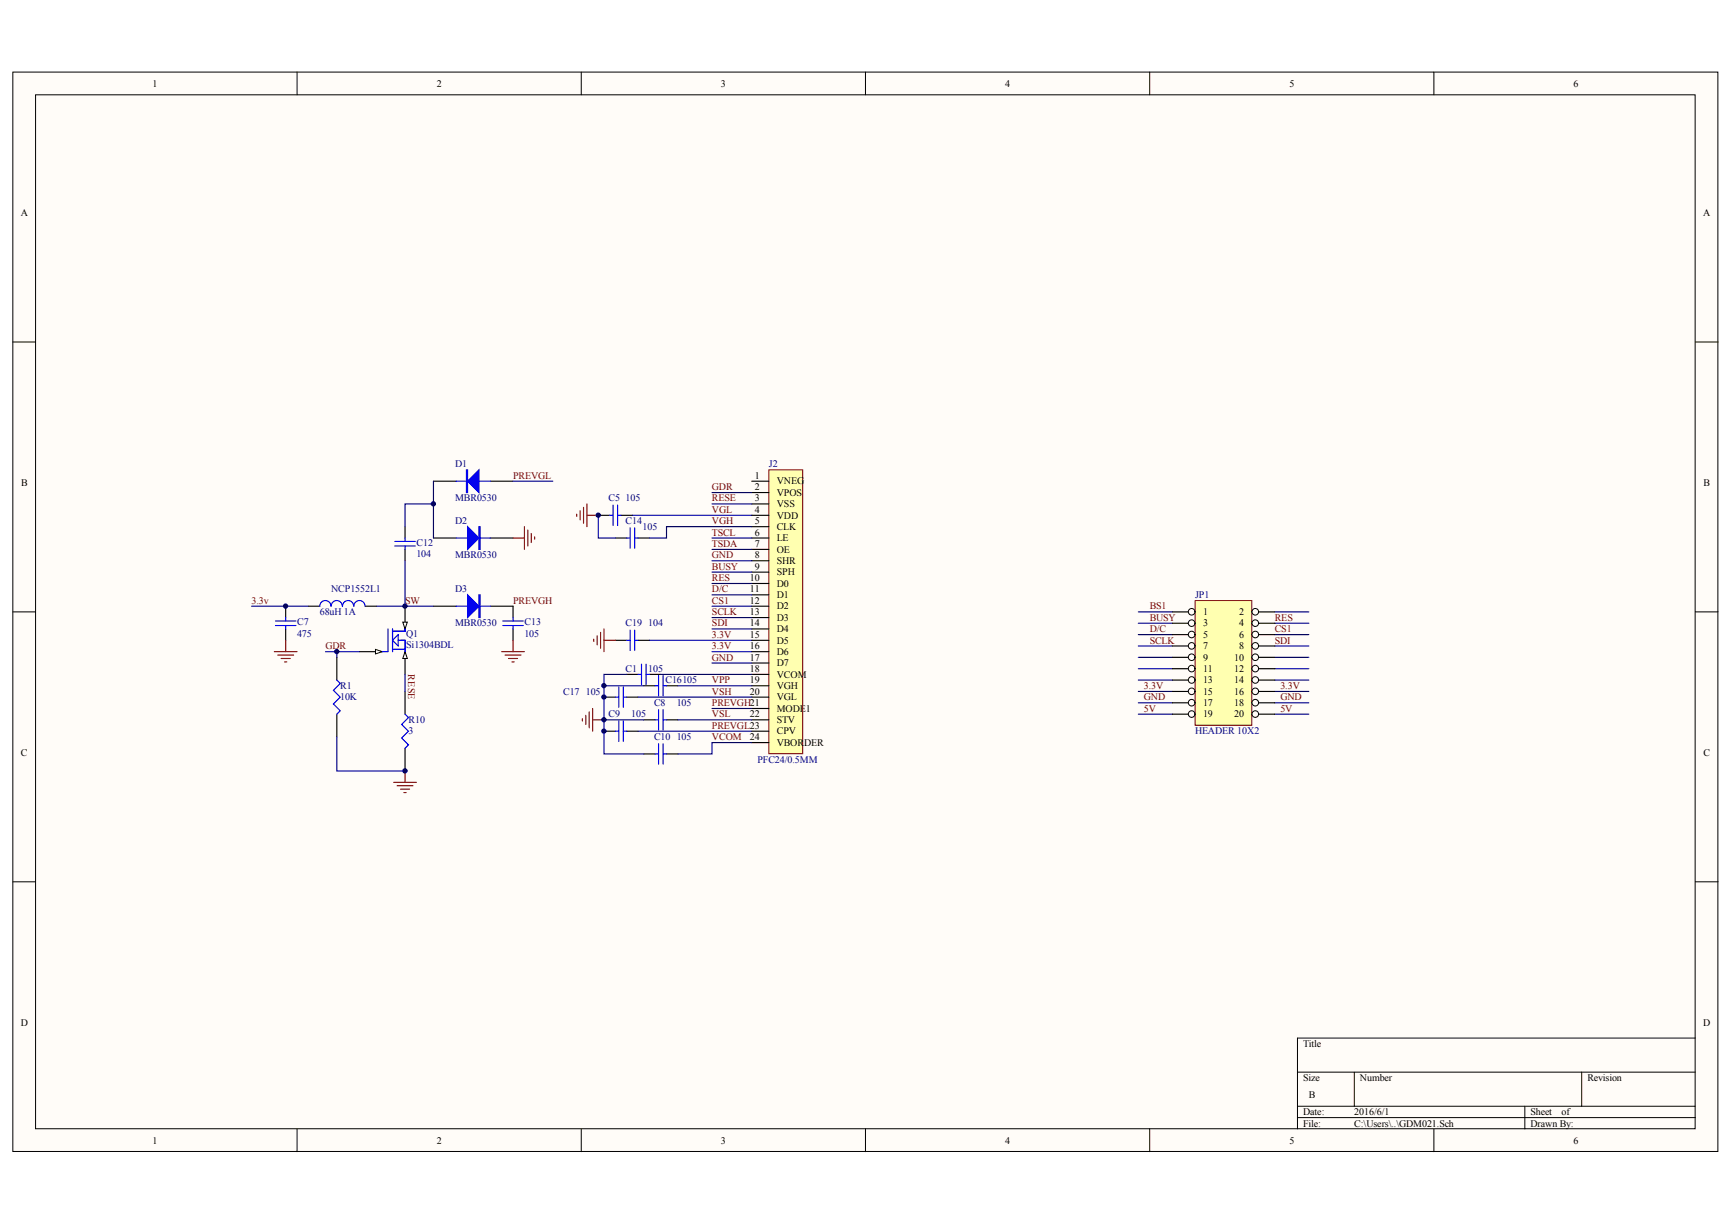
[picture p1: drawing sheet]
<svg xmlns="http://www.w3.org/2000/svg" width="297mm" height="210mm" viewBox="0 0 297 210" stroke-linecap="round" stroke-linejoin="round" font-family="sans-serif">
<g fill="#fffcf8" stroke="#000" stroke-width=".17">
<path d="M2.2 12.3h291.9v184.8h-291.9z"/>
<path d="M6.1 16.2h284.1v177.1h-284.1z"/>
</g>
<g fill="none" stroke="#000" stroke-width=".17">
<path d="M50.9 12.3v3.9M99.5 12.3v3.9M148.2 12.3v3.9M196.8 12.3v3.9M245.5 12.3v3.9M2.2 58.6h3.9M290.3 58.6h3.8M2.2 104.8h3.9M290.3 104.8h3.8M2.2 151h3.9M290.3 151h3.8M290.3 177.7h-68.2v15.6"/>
<path d="M50.9 193.3v3.9M99.5 193.3v3.9M148.2 193.3v3.9M196.8 193.3v3.9M222.1 183.6h68.2M222.1 189.4h68.2M222.1 191.3h68.2M231.9 183.6v5.8M245.5 193.3v3.9M261.1 189.4v3.9M270.8 183.6v5.8"/>
</g>
<g fill="none" stroke="#000" stroke-width=".19">
<path d="M69.3 90.2v1.9M69.3 94.1v1.9M102.4 88.2h2M105.4 92.1h1.9M106.3 88.2h2M109.2 92.1h2M48.9 103.8v1.9M48.9 107.7v1.9M87.8 103.8v1.9M87.8 107.7v1.9M103.4 119.4h2M105.4 109.6h1.9"/>
<path d="M107.3 119.4h1.9M109.2 109.6h2M110.2 117.4h2M114.1 117.4h2M103.4 125.2h2M107.3 125.2h1.9M110.2 123.2h2M110.2 129.1h2M114.1 123.2h2M114.1 129.1h2"/>
</g>
<g fill="none" stroke="#00f" stroke-width=".19">
<path d="M67.6 92.7h3.5M67.6 93.5h3.5M69.3 92.1v.6M69.3 93.5v.6M104.4 88.2h.6M105 86.5v3.5M105.7 88.2h.6M105.7 86.5v3.5M107.3 92.1h.6M107.9 90.4v3.5M108.7 92.1h.5M108.7 90.4v3.5"/>
<path d="M47.2 106.3h3.5M47.2 107.1h3.5M48.9 105.7v.6M48.9 107.1v.6M86.1 106.3h3.5M86.1 107.1h3.5M87.8 105.7v.6M87.8 107.1v.6M105.4 119.4h.5M105.9 117.6v3.5M106.7 119.4h.6M106.7 117.6v3.5"/>
<path d="M107.3 109.6h.6M107.9 107.9v3.5M108.7 107.9v3.5M108.7 109.6h.5M112.2 117.4h.5M112.7 115.7v3.5M113.5 117.4h.6M113.5 115.7v3.5M105.4 125.2h.5M105.9 123.4v3.5M106.7 123.4v3.5M106.7 125.2h.6"/>
<path d="M112.2 123.2h.5M112.2 129.1h.5M112.7 121.5v3.5M112.7 127.3v3.5M113.5 121.5v3.5M113.5 127.3v3.5M113.5 123.2h.6M113.5 129.1h.6"/>
</g>
<path d="M98.7 88v.4M99.3 87.4v1.6M99.9 86.9v2.7M100.5 86.3v3.9M100.5 88.2h1.9" fill="none" stroke="#800000" stroke-width=".19"/>
<path d="M131.6 80.4h5.8v48.6h-5.8z" fill="#ffffb0" stroke="#800000" stroke-width=".17"/>
<g fill="none" stroke="#000" stroke-width=".19">
<path d="M128.7 82.4h2.9M128.7 84.3h2.9M128.7 86.3h2.9M128.7 88.2h2.9M128.7 90.2h2.9M128.7 92.1h2.9M128.7 94.1h2.9M128.7 96h2.9M128.7 98h2.9M128.7 99.9h2.9M61.6 111.6h3.9M74.2 103.8h3.9"/>
<path d="M83.9 103.8h3.9M128.7 101.8h2.9M128.7 103.8h2.9M128.7 105.7h2.9M128.7 107.7h2.9M128.7 109.6h2.9M128.7 111.6h2.9M128.7 113.5h2.9M128.7 115.5h2.9M128.7 117.4h2.9M128.7 119.4h2.9M128.7 121.3h2.9"/>
<path d="M128.7 123.2h2.9M128.7 125.2h2.9M128.7 127.1h2.9"/>
</g>
<g fill="none" stroke="#000080" stroke-width=".19">
<path d="M102.4 88.2v3.9h3M121.9 84.3h6.8M121.9 86.3h6.8M121.9 92.1h6.8M121.9 94.1h6.8M121.9 96h6.8M121.9 98h6.8M121.9 99.9h6.8M121.9 101.8h6.8M121.9 103.8h6.8M121.9 105.7h6.8M121.9 107.7h6.8"/>
<path d="M121.9 111.6h6.8M121.9 113.5h6.8M103.4 123.2h6.8M121.9 121.3h6.8"/>
</g>
<path d="M101.7 109.4v.4M102.2 108.8v1.6M102.8 108.3v2.7M103.4 107.7v3.9M103.4 109.6h2M99.7 123.1v.3M100.3 122.5v1.5M100.9 121.9v2.7M101.5 121.3v3.9M101.5 123.2h1.9" fill="none" stroke="#800000" stroke-width=".19"/>
<path d="M78.1 103.8h5.8" fill="none" stroke="#00f" stroke-width=".19"/>
<g fill="#00f" stroke="#00f" stroke-width=".19">
<path d="M80 101.8l2 2-2 1.9z"/>
<path d="M82 101.8h.2v3.9h-.2z" fill-rule="evenodd"/>
</g>
<path d="M64.3 111.2l1.2 .4-1.2 .4z" fill="#fffcf8" stroke="#000" stroke-width=".17"/>
<path d="M69.3 103.8v3.9" fill="none" stroke="#000" stroke-width=".19"/>
<path d="M69 106.5h.7l-.4 1.2z" fill="#fffcf8" stroke="#000" stroke-width=".17"/>
<path d="M69.3 111.6v3.9" fill="none" stroke="#000" stroke-width=".19"/>
<path d="M69.3 111.6l.4 1.1h-.7z" fill="#fffcf8" stroke="#000" stroke-width=".17"/>
<g fill="none" stroke="#00f" stroke-width=".19">
<path d="M78.1 92.1h5.8M78.1 82.4h5.8M56.7 103.8a.95 .95 0 0 0-1-1 .95 .95 0 0 0-1 1M58.6 103.8a.95 .95 0 0 0-1-1 .95 .95 0 0 0-.9 1M60.5 103.8a.95 .95 0 0 0-.9-1 .95 .95 0 0 0-1 1M62.5 103.8a.95 .95 0 0 0-1-1 .95 .95 0 0 0-.9 1M66.4 107.7v3.9h-.9M67.2 107.7v3.9M67.2 111.2h2.1M67.2 109.6l1-.9v1.9zM68.2 109.6h1.1v2M69.3 107.7v.4h-2.1"/>
<path d="M69.3 122.3l.6 .6-1.1 1.1 1.1 1.2-1.1 1.2 1.1 1.1-.6 .6"/>
</g>
<g fill="none" stroke="#000080" stroke-width=".19">
<path d="M69.3 96v7.8M74.2 86.3h-4.9v3.9M74.2 82.4v9.7M87.8 82.4h6.8M43.1 103.8h9.7M55.7 111.6h5.9M64.5 103.8h9.7M69.3 115.5v2.9M194.9 118.4h5.8M194.9 116.4h5.8M194.9 114.5h5.8M194.9 112.5h5.8"/>
<path d="M194.9 110.6h5.8M194.9 108.7h5.8M194.9 106.7h5.8M194.9 104.8h5.8M218.2 118.4h5.9M218.2 116.4h5.9M218.2 114.5h5.9M218.2 112.5h5.9M218.2 110.6h5.9M218.2 108.7h5.9M218.2 106.7h5.9M218.2 104.8h5.9"/>
<path d="M194.9 120.3h5.8M194.9 122.3h5.8M218.2 120.3h5.9M218.2 122.3h5.9"/>
</g>
<path d="M74.2 92.1h3.9M74.2 82.4h3.9M83.9 92.1h3.9M83.9 82.4h3.9M52.8 103.8h1.9M62.5 103.8h2M69.3 118.4v3.9M69.3 128.1v3.9" fill="none" stroke="#000" stroke-width=".19"/>
<g fill="none" stroke="#800000" stroke-width=".19">
<path d="M87.8 92.1h2M89.8 90.2v3.9M90.4 90.8v2.7M90.9 91.3v1.6M91.5 91.9v.4M47 111.6h3.9M47.5 112.2h2.8M48.1 112.7h1.6M48.7 113.3h.4M48.9 109.6v2M85.9 111.6h3.9M86.5 112.2h2.7"/>
<path d="M87.1 112.7h1.5M87.6 113.3h.4M87.8 109.6v2M67.4 133.9h3.9M68 134.5h2.7M68.6 135.1h1.5M69.2 135.7h.3M69.3 132v1.9"/>
</g>
<g fill="#00f" stroke="#00f" stroke-width=".19">
<path d="M80 90.2l2 1.9-2 2z"/>
<path d="M80 82.4l2-2v3.9z"/>
<path d="M82 90.2h.2v3.9h-.2z" fill-rule="evenodd"/>
<path d="M79.9 80.4h.1v3.9h-.1z" fill-rule="evenodd"/>
</g>
<path d="M204.6 102.8h9.7v21.4h-9.7z" fill="#ffffb0" stroke="#800000" stroke-width=".17"/>
<path d="M200.7 104.8h3.9" fill="none" stroke="#000" stroke-width=".19"/>
<circle cx="204" cy="104.7" r=".56" fill="#fffcf8" stroke="#000" stroke-width=".17"/>
<path d="M214.3 104.8h3.9" fill="none" stroke="#000" stroke-width=".19"/>
<circle cx="214.9" cy="104.7" r=".56" fill="#fffcf8" stroke="#000" stroke-width=".17"/>
<path d="M200.7 106.7h3.9" fill="none" stroke="#000" stroke-width=".19"/>
<circle cx="204" cy="106.7" r=".56" fill="#fffcf8" stroke="#000" stroke-width=".17"/>
<path d="M214.3 106.7h3.9" fill="none" stroke="#000" stroke-width=".19"/>
<circle cx="214.9" cy="106.7" r=".56" fill="#fffcf8" stroke="#000" stroke-width=".17"/>
<path d="M200.7 108.7h3.9" fill="none" stroke="#000" stroke-width=".19"/>
<circle cx="204" cy="108.6" r=".56" fill="#fffcf8" stroke="#000" stroke-width=".17"/>
<path d="M214.3 108.7h3.9" fill="none" stroke="#000" stroke-width=".19"/>
<circle cx="214.9" cy="108.6" r=".56" fill="#fffcf8" stroke="#000" stroke-width=".17"/>
<path d="M200.7 110.6h3.9" fill="none" stroke="#000" stroke-width=".19"/>
<circle cx="204" cy="110.6" r=".56" fill="#fffcf8" stroke="#000" stroke-width=".17"/>
<path d="M214.3 110.6h3.9" fill="none" stroke="#000" stroke-width=".19"/>
<circle cx="214.9" cy="110.6" r=".56" fill="#fffcf8" stroke="#000" stroke-width=".17"/>
<path d="M200.7 112.5h3.9" fill="none" stroke="#000" stroke-width=".19"/>
<circle cx="204" cy="112.5" r=".56" fill="#fffcf8" stroke="#000" stroke-width=".17"/>
<path d="M214.3 112.5h3.9" fill="none" stroke="#000" stroke-width=".19"/>
<circle cx="214.9" cy="112.5" r=".56" fill="#fffcf8" stroke="#000" stroke-width=".17"/>
<path d="M200.7 114.5h3.9" fill="none" stroke="#000" stroke-width=".19"/>
<circle cx="204" cy="114.5" r=".56" fill="#fffcf8" stroke="#000" stroke-width=".17"/>
<path d="M214.3 114.5h3.9" fill="none" stroke="#000" stroke-width=".19"/>
<circle cx="214.9" cy="114.5" r=".56" fill="#fffcf8" stroke="#000" stroke-width=".17"/>
<path d="M200.7 116.4h3.9" fill="none" stroke="#000" stroke-width=".19"/>
<circle cx="204" cy="116.4" r=".56" fill="#fffcf8" stroke="#000" stroke-width=".17"/>
<path d="M214.3 116.4h3.9" fill="none" stroke="#000" stroke-width=".19"/>
<circle cx="214.9" cy="116.4" r=".56" fill="#fffcf8" stroke="#000" stroke-width=".17"/>
<path d="M200.7 118.4h3.9" fill="none" stroke="#000" stroke-width=".19"/>
<circle cx="204" cy="118.4" r=".56" fill="#fffcf8" stroke="#000" stroke-width=".17"/>
<path d="M214.3 118.4h3.9" fill="none" stroke="#000" stroke-width=".19"/>
<circle cx="214.9" cy="118.4" r=".56" fill="#fffcf8" stroke="#000" stroke-width=".17"/>
<path d="M200.7 120.3h3.9" fill="none" stroke="#000" stroke-width=".19"/>
<circle cx="204" cy="120.3" r=".56" fill="#fffcf8" stroke="#000" stroke-width=".17"/>
<path d="M214.3 120.3h3.9" fill="none" stroke="#000" stroke-width=".19"/>
<circle cx="214.9" cy="120.3" r=".56" fill="#fffcf8" stroke="#000" stroke-width=".17"/>
<path d="M200.7 122.3h3.9" fill="none" stroke="#000" stroke-width=".19"/>
<circle cx="204" cy="122.3" r=".56" fill="#fffcf8" stroke="#000" stroke-width=".17"/>
<path d="M214.3 122.3h3.9" fill="none" stroke="#000" stroke-width=".19"/>
<circle cx="214.9" cy="122.3" r=".56" fill="#fffcf8" stroke="#000" stroke-width=".17"/>
<path d="M57.7 112.5v3.9M107.3 115.5h1.9M111.2 115.5h1.9M57.7 122.3v3.9" fill="none" stroke="#000" stroke-width=".19"/>
<path d="M57.7 116.4l.6 .6-1.2 1.2 1.2 1.2-1.2 1.1 1.2 1.2-.6 .6M109.2 115.5h.6M109.8 113.7v3.5M110.6 115.5h.6M110.6 113.7v3.5" fill="none" stroke="#00f" stroke-width=".19"/>
<g fill="none" stroke="#000080" stroke-width=".19">
<path d="M108.3 88.2h20.4M128.7 90.2h-14.6v1.9h-2.9M57.7 111.6v.9M103.4 117.4h6.8M107.3 115.5h-3.9v13.6h6.8M109.2 119.4h19.5M111.2 109.6h17.5M113.1 115.5h15.6M116.1 117.4h12.6M57.7 126.2v5.8h11.6M109.2 125.2h19.5M116.1 123.2h12.6"/>
<path d="M128.7 127.1h-6.8v2h-5.8"/>
</g>
<g fill="#000080" stroke="#000080" stroke-width=".17">
<circle cx="48.9" cy="103.8" r=".37"/>
<circle cx="57.6" cy="111.6" r=".37"/>
<circle cx="69.3" cy="132" r=".37"/>
<circle cx="69.3" cy="103.8" r=".37"/>
<circle cx="74.2" cy="86.3" r=".37"/>
<circle cx="102.4" cy="88.2" r=".37"/>
<circle cx="103.4" cy="125.2" r=".37"/>
<circle cx="103.4" cy="123.2" r=".37"/>
<circle cx="103.4" cy="119.3" r=".37"/>
<circle cx="103.4" cy="117.4" r=".37"/>
</g>
<g font-size="1.7">
<text x="26.1" y="14.8">1</text>
<text x="74.8" y="14.8">2</text>
<text x="123.4" y="14.8">3</text>
<text x="172.1" y="14.8">4</text>
<text x="220.8" y="14.8">5</text>
<text x="269.4" y="14.8">6</text>
<text x="3.5" y="37">A</text>
<text x="291.6" y="37">A</text>
<text x="3.6" y="83.2">B</text>
<text x="129.2" y="82">1</text>
<text x="129.2" y="83.9">2</text>
<text x="133" y="82.9">VNEG</text>
<text x="291.7" y="83.2">B</text>
<text x="129.2" y="85.9">3</text>
<text x="129.2" y="87.8">4</text>
<text x="129.2" y="89.7">5</text>
<text x="133" y="84.9">VPOS</text>
<text x="133" y="86.8">VSS</text>
<text x="133" y="88.8">VDD</text>
<text x="129.2" y="91.7">6</text>
<text x="129.2" y="93.6">7</text>
<text x="129.2" y="95.6">8</text>
<text x="133" y="90.7">CLK</text>
<text x="133" y="92.7">LE</text>
<text x="133" y="94.6">OE</text>
<text x="128.4" y="99.5">10</text>
<text x="128.4" y="101.4">11</text>
<text x="129.2" y="97.5">9</text>
<text x="133" y="96.6">SHR</text>
<text x="133" y="98.5">SPH</text>
<text x="133" y="100.5">D0</text>
<text x="128.4" y="103.4">12</text>
<text x="128.4" y="105.3">13</text>
<text x="128.4" y="107.3">14</text>
<text x="133" y="102.4">D1</text>
<text x="133" y="104.3">D2</text>
<text x="133" y="106.3">D3</text>
<text x="206" y="105.3">1</text>
<text x="206" y="107.3">3</text>
<text x="212.1" y="105.3">2</text>
<text x="212.1" y="107.3">4</text>
<text x="128.4" y="109.2">15</text>
<text x="128.4" y="111.2">16</text>
<text x="128.4" y="113.1">17</text>
<text x="133" y="108.2">D4</text>
<text x="133" y="110.2">D5</text>
<text x="133" y="112.1">D6</text>
<text x="206" y="109.2">5</text>
<text x="206" y="111.2">7</text>
<text x="206" y="113.1">9</text>
<text x="211.3" y="113.1">10</text>
<text x="212.1" y="109.2">6</text>
<text x="212.1" y="111.2">8</text>
<text x="128.4" y="115">18</text>
<text x="128.4" y="117">19</text>
<text x="128.4" y="118.9">20</text>
<text x="133" y="114.1">D7</text>
<text x="133" y="116">VCOM</text>
<text x="133" y="118">VGH</text>
<text x="133" y="119.9">VGL</text>
<text x="206" y="115">11</text>
<text x="206" y="117">13</text>
<text x="206" y="118.9">15</text>
<text x="211.3" y="115">12</text>
<text x="211.3" y="117">14</text>
<text x="211.3" y="118.9">16</text>
<text x="128.4" y="122.8">22</text>
<text x="133" y="121.9">MODE1</text>
<text x="133" y="123.8">STV</text>
<text x="133" y="125.7">CPV</text>
<text x="206" y="120.9">17</text>
<text x="206" y="122.8">19</text>
<text x="211.3" y="120.9">18</text>
<text x="211.3" y="122.8">20</text>
<text x="3.6" y="129.4">C</text>
<text x="128.4" y="126.7">24</text>
<text x="133" y="127.7">VBORDER</text>
<text x="291.6" y="129.4">C</text>
<text x="3.5" y="175.6">D</text>
<text x="223.1" y="179.3">Title</text>
<text x="291.6" y="175.6">D</text>
<text x="223.1" y="185.1">Size</text>
<text x="232.8" y="185.1">Number</text>
<text x="271.8" y="185.1">Revision</text>
<text x="223.1" y="190.9">Date:</text>
<text x="224.1" y="188">B</text>
<text x="231.9" y="190.9">2016/6/1</text>
<text x="262" y="190.9">Sheet</text>
<text x="267.4" y="190.9">of</text>
<text x="26.1" y="195.8">1</text>
<text x="74.8" y="195.8">2</text>
<text x="123.4" y="195.8">3</text>
<text x="172.1" y="195.8">4</text>
<text x="220.8" y="195.8">5</text>
<text x="223.1" y="192.9">File:</text>
<text x="231.9" y="192.9">C:\Users\..\GDM021.Sch</text>
<text x="262" y="192.9">Drawn By:</text>
<text x="269.4" y="195.8">6</text>
</g>
<g font-size="1.7" fill="#000080">
<text x="77.9" y="80">D1</text>
<text x="131.6" y="80">J2</text>
<text x="77.9" y="89.7">D2</text>
<text x="77.9" y="85.9">MBR0530</text>
<text x="104.2" y="85.9">C5</text>
<text x="107.1" y="89.7">C14</text>
<text x="107.1" y="85.9">105</text>
<text x="71.3" y="93.4">C12</text>
<text x="71.3" y="95.4">104</text>
<text x="77.9" y="95.6">MBR0530</text>
<text x="110" y="90.7">105</text>
<text x="56.7" y="101.4">NCP1552L1</text>
<text x="77.9" y="101.4">D3</text>
<text x="50.9" y="107.1">C7</text>
<text x="54.7" y="105.3">68uH 1A</text>
<text x="77.9" y="107.3">MBR0530</text>
<text x="89.8" y="107.1">C13</text>
<text x="107.1" y="107.3">C19</text>
<text x="111" y="107.3">104</text>
<text x="204.6" y="102.4">JP1</text>
<text x="50.9" y="109">475</text>
<text x="69.5" y="109">Q1</text>
<text x="69.5" y="111">Si1304BDL</text>
<text x="89.8" y="109">105</text>
<text x="58.3" y="118">R1</text>
<text x="58.3" y="119.9">10K</text>
<text x="96.4" y="118.9">C17</text>
<text x="100.3" y="118.9">105</text>
<text x="107.1" y="115">C1</text>
<text x="111" y="115">105</text>
<text x="113.9" y="117">C16105</text>
<text x="69.9" y="123.8">R10</text>
<text x="69.9" y="125.7">3</text>
<text x="104.2" y="122.8">C9</text>
<text x="108.1" y="122.8">105</text>
<text x="112" y="120.9">C8</text>
<text x="115.9" y="120.9">105</text>
<text x="204.6" y="125.7">HEADER 10X2</text>
<text x="112" y="126.7">C10</text>
<text x="115.9" y="126.7">105</text>
<text x="129.7" y="130.6">PFC24/0.5MM</text>
</g>
<g font-size="1.7" fill="#800000">
<text x="87.8" y="82">PREVGL</text>
<text x="121.9" y="83.9">GDR</text>
<text x="121.9" y="85.9">RESE</text>
<text x="121.9" y="87.8">VGL</text>
<text x="121.9" y="89.7">VGH</text>
<text x="121.9" y="91.7">TSCL</text>
<text x="121.9" y="93.6">TSDA</text>
<text x="121.9" y="95.6">GND</text>
<text x="121.9" y="97.5">BUSY</text>
<text x="121.9" y="99.5">RES</text>
<text x="121.9" y="101.4">D/C</text>
<text x="43.1" y="103.4">3.3v</text>
<text x="69.3" y="103.4">SW</text>
<text x="87.8" y="103.4">PREVGH</text>
<text x="121.9" y="103.4">CS1</text>
<text x="121.9" y="105.3">SCLK</text>
<text x="121.9" y="107.3">SDI</text>
<text x="196.8" y="104.3">BS1</text>
<text x="196.8" y="106.3">BUSY</text>
<text x="218.2" y="106.3">RES</text>
<text x="55.7" y="111.2">GDR</text>
<text x="121.9" y="109.2">3.3V</text>
<text x="121.9" y="111.2">3.3V</text>
<text x="121.9" y="113.1">GND</text>
<text x="196.8" y="108.2">D/C</text>
<text x="196.8" y="110.2">SCLK</text>
<text x="218.2" y="108.2">CS1</text>
<text x="218.2" y="110.2">SDI</text>
<text x="69.9" y="115.5" transform="rotate(90 69.9 115.5)">RESE</text>
<text x="121.9" y="117">VPP</text>
<text x="121.9" y="118.9">VSH</text>
<text x="195.9" y="119.9">GND</text>
<text x="195.9" y="118">3.3V</text>
<text x="219.2" y="119.9">GND</text>
<text x="219.2" y="118">3.3V</text>
<text x="121.9" y="120.9">PREVGH21</text>
<text x="121.9" y="122.8">VSL</text>
<text x="121.9" y="124.8">PREVGL23</text>
<text x="195.9" y="121.9">5V</text>
<text x="219.2" y="121.9">5V</text>
<text x="121.9" y="126.7">VCOM</text>
</g>
</svg>
